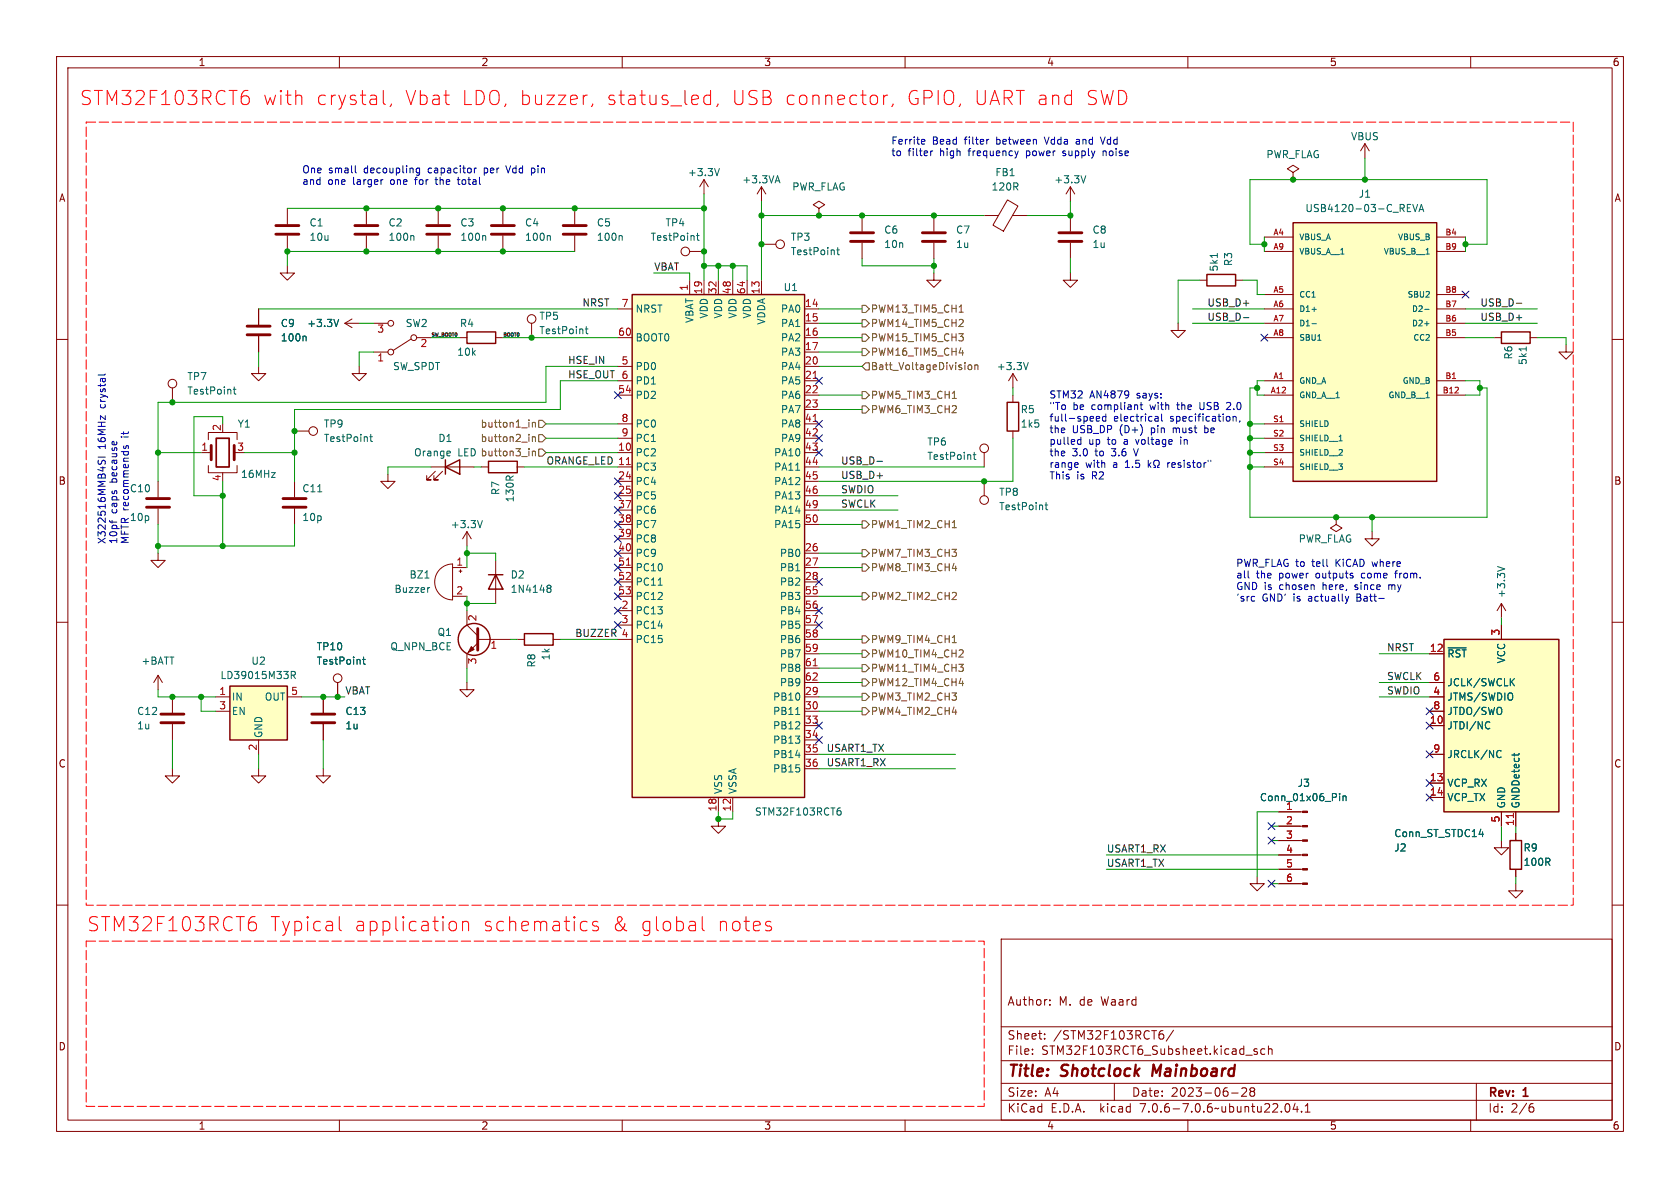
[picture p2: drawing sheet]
<svg xmlns="http://www.w3.org/2000/svg" width="297mm" height="210mm" viewBox="0 0 297 210" stroke-linecap="round" stroke-linejoin="round" font-family="sans-serif">
<g fill="none" stroke="#840000" stroke-width=".18">
<path d="M10 10h277v190h-277zM12 12h273v186h-273zM60 10v2M110 10v2M160 10v2M210 10v2M260 10v2M50.8 36.8v2.8M64.8 36.8v2.8M77.5 36.8v2.8M88.9 36.8v2.8M101.6 36.8v2.8"/>
<path d="M124.5 31.8l-.8 1.2M124.5 31.8v2.5M124.5 31.8l.7 1.2M134.6 33v2.6M134.6 33l-.7 1.3M134.6 33l.8 1.3M144.8 36.8l1-.6-1-.6-1 .6 1 .6v1.3M144.8 38.1h.1M152.4 38.1v2.8M165.1 38.1v2.8M174 38.1h2.5M178.1 35.3l1.9 1.1-2.6 4.5-1.9-1.1z"/>
<path d="M179 38.1h2.6M189.2 33v2.6M189.2 38.1v2.8M189.2 33l-.7 1.3M189.2 33l.8 1.3M228.6 30.5l1-.7-1-.6-1 .6 1 .7v1.3M228.6 31.8h.1M241.3 25.4l-.8 1.3M241.3 25.4v2.5M241.3 25.4l.8 1.3M10 60h2M45.7 54.6v2.8"/>
<path d="M45.7 59.4v2.8M50.8 47v1.3h1.3l-1.3 1.2-1.3-1.2h1.3M50.8 41.7v2.8M61 57.2l1.2 .7M61 57.2h2.5M62.2 56.4l-1.2 .8M64.8 41.7v2.8M66 57.2h2.6M72.6 59.9l-3.1 2.1M73.7 59.7h2.5M77.5 41.7v2.8M81.3 59.7h1.2"/>
<path d="M87.6 59.7h1.3M88.9 41.7v2.8M94 57.2v2.5M101.6 41.7v2.8M109.2 59.7h2.6M109.2 54.6h2.6M121.9 44.5h2.6M121.9 49.5v2.6M124.5 49.5v2.6M127 49.5v2.6M129.5 49.5v2.6M132.1 49.5v2.6"/>
<path d="M134.6 43.2h2.6M134.6 49.5v2.6M142.2 59.7h2.6M142.2 57.2h2.6M142.2 54.6h2.6M152.4 42.9v2.8M165.1 48.3v1.2h1.3l-1.3 1.3-1.3-1.3h1.3M165.1 42.9v2.8M189.2 48.3v1.2h1.3l-1.3 1.3-1.2-1.3h1.2M189.2 42.9v2.8M208.3 57.2v1.2h1.2l-1.2 1.3-1.3-1.3h1.3M212.1 49.5h1.3"/>
<path d="M218.4 49.5h1.3M223.5 59.7h5.1M223.5 57.2h5.1M223.5 41.9h5.1M223.5 52.1h5.1M223.5 54.6h5.1M223.5 44.5h5.1M254 59.7h5.1M254 57.2h5.1M254 41.9h5.1M254 52.1h5.1M254 54.6h5.1"/>
<path d="M254 44.5h5.1M264.2 59.7h1.2M270.5 59.7h1.3M285 60h2M30.5 68.6v2.5M36.8 77.7v-1.2h5.1v1.2M45.7 64.8v1.2h1.3l-1.3 1.3-1.3-1.3h1.3M52.1 76.2h2.5M63.5 64.8v1.2h1.3l-1.3 1.3-1.3-1.3h1.3M66 62.2h2.6M109.2 67.3h2.6M109.2 69.9h2.6"/>
<path d="M109.2 74.9h2.6M109.2 77.5h2.6M109.2 64.8h2.6M142.2 67.3h2.6M142.2 69.9h2.6M142.2 74.9h2.6M142.2 77.5h2.6M142.2 62.2h2.6M142.2 64.8h2.6M142.2 72.4h2.6M179.1 66l-.8 1.3M179.1 66v2.6"/>
<path d="M179.1 69.9v1.2M179.1 76.2v1.3M179.1 66l.7 1.3M223.5 67.3h5.1M223.5 69.9h5.1M223.5 74.9h5.1M223.5 77.5h5.1M254 67.3h5.1M254 69.9h5.1M276.9 61v1.2h1.2l-1.2 1.3-1.3-1.3h1.3M27.9 97.8v1.3h1.3l-1.3 1.2-1.2-1.2h1.2M27.9 85.1v2.8"/>
<path d="M27.9 89.9v2.8M35.6 80h1.7M36.8 82.3v1.3h5.1v-1.3M39.4 83.6v.2M52.1 85.1v2.8M52.1 89.9v2.8M68.6 83.8v1.3h1.2l-1.2 1.3-1.3-1.3h1.3M76.2 82.6h7.6M77 83.3l-1.6 1.5h.8h-.8v-.7M78.2 83.3l-1.5 1.5h.8h-.8v-.7M82.5 94l-.7 1.3M82.5 94v2.5"/>
<path d="M82.5 94l.8 1.3M85.1 82.6h1.3M87.6 99.1v7.6M91.4 82.6h1.3M109.2 80h2.6M109.2 82.6h2.6M109.2 85.1h2.6M109.2 87.6h2.6M109.2 97.8h2.6M109.2 90.2h2.6M109.2 92.7h2.6M109.2 95.3h2.6"/>
<path d="M142.2 80h2.6M142.2 82.6h2.6M142.2 85.1h2.6M142.2 87.6h2.6M142.2 97.8h2.6M142.2 90.2h2.6M142.2 92.7h2.6M174 80v2.6M174 85.1v2.5M223.5 80h5.1M223.5 82.6h5.1M236.2 91.4v1.3l1 .6-1 .7-1-.7 1-.6"/>
<path d="M236.2 91.4h.1M242.6 94v1.3h1.2l-1.2 1.2-1.3-1.2h1.3M10 110h2M27.9 119.4v2.5M27.9 119.4l-.7 1.3M27.9 119.4l.8 1.3M77.8 100.6a3.2 3.2 0 0 1 2.2-.9v6.3a3.2 3.2 0 0 1-2.9-1.9 3.2 3.2 0 0 1 .7-3.5zM80 100.3h2.5M80 105.4h2.5M81.2 101h.5M81.4 100.7v.5M82.5 108v2.5l2 1.9"/>
<path d="M84.5 113.7l-2 1.9v2.5M84.5 113h5.7M91.4 113h1.3M97.8 113h1.3M109.2 100.3h2.6M109.2 105.4h2.6M109.2 113h2.6M109.2 108h2.6M109.2 102.9h2.6M109.2 110.5h2.6M142.2 100.3h2.6M142.2 105.4h2.6"/>
<path d="M142.2 113h2.6M142.2 115.6h2.6M142.2 108h2.6M142.2 102.9h2.6M142.2 110.5h2.6M142.2 118.1h2.6M252.7 115.6h2.6M265.4 106.7l-.7 1.3M265.4 106.7v2.5M265.4 110.5v2.5M265.4 106.7l.8 1.3M285 110h2"/>
<path d="M30.5 135.9v1.3h1.2l-1.2 1.2-1.3-1.2h1.3M30.5 123.2v2.8M30.5 128v2.8M38.1 123.2h2.5M38.1 125.7h2.5M45.7 135.9v1.3h1.3l-1.3 1.2-1.3-1.2h1.3M45.7 130.8v2.6M50.8 123.2h2.5M57.1 135.9v1.3h1.3l-1.3 1.2-1.2-1.2h1.2M57.1 123.2v2.8M57.1 128v2.8M59.7 120.7v2.5"/>
<path d="M82.5 120.7v1.2h1.3l-1.3 1.3-1.2-1.3h1.2M142.2 128.3h2.6M142.2 123.2h2.6M142.2 120.7h2.6M142.2 125.7h2.6M142.2 133.4h2.6M142.2 130.8h2.6M142.2 135.9h2.6M252.7 128.3h2.6M252.7 138.4h2.6M252.7 123.2h2.6M252.7 120.7h2.6"/>
<path d="M252.7 125.7h2.6M252.7 133.4h2.6M10 160h2M127 144.8v1.3h1.3l-1.3 1.2-1.3-1.2h1.3M127 141v2.5M129.5 141v2.5M222.2 154.9v1.3h1.3l-1.3 1.3-1.2-1.3h1.2M226.1 156.2h4.2M226.1 153.7h4.2M226.1 151.1h4.2M226.1 148.6h4.2M226.1 146.1h4.2"/>
<path d="M226.1 143.5h4.2M252.7 141h2.6M265.4 148.6v1.3h1.3l-1.3 1.2-1.2-1.2h1.2M265.4 143.5v2.6M268 156.2v1.3h1.2l-1.2 1.3-1.3-1.3h1.3M268 143.5v2.6M268 147.3v1.3M268 153.7v1.2M285 160h2M177 166h108v32h-108zM185.6 177.6v.1M185.6 176.8v.1"/>
<path d="M60 198v2M110 198v2M160 198v2M177 194.5h108M177 191.5h108M177 187.5h108M177 181.5h108M182.5 186.3v.1M182.5 185.5v.1M184.7 183.6v.1M184.7 182.8v.1M197 191.5v3"/>
<path d="M205 182.8h.5l.2 .3-.1 .5h-.6M205.6 182.2l-.5 .1M207.5 182.1l-1.3 2M210 198v2M217.7 193.2h1.2M219.5 192.4l.6-.1 .2 .1 .1 .3-.9 1.1h.9M221.2 192.9l-.2-.2 .2-.4 .5 .1 .1 .2-.3 .3M221.2 192.9l-.2 .3v.3l.2 .3 .5-.1 .1-.2-.1-.4-.2-.2M221.2 192.9h.3M222.2 185.5l-.3-.1-.2 .2v.2l.5 .2v.3h-.5M223.6 185.5l-.4-.1-.3 .3v.4l.1 .2h.6M224.2 185.5l.3-.1 .3 .1 .1 .9"/>
<path d="M224.2 184.9v1.5M227.3 195.2l.2-.1a.81 .81 0 0 1 .6 .6 .81 .81 0 0 1-.3 .8l-.1 .1a.81 .81 0 0 1-.4-1.4zM229 195l-.4 1.1h.9M229.3 195.6v1M230.1 196.5v.1M230.7 196.6h.9M230.7 195.5l.5-.4v1.5M260 198v2M261 191.5v6.5M270.6 195.7h.3l.3 .3-.1 .5-.5 .1M271 195.1l-.4 .1"/>
<circle cx="69.1" cy="57.2" r=".51"/>
<circle cx="73.2" cy="59.7" r=".51"/>
<circle cx="94" cy="56.4" r=".76"/>
<circle cx="121.2" cy="44.4" r=".76"/>
<circle cx="137.9" cy="43.2" r=".76"/>
<circle cx="30.5" cy="67.8" r=".76"/>
<circle cx="55.4" cy="76.2" r=".76"/>
<circle cx="69.1" cy="62.2" r=".51"/>
<circle cx="174" cy="79.2" r=".76"/>
<circle cx="174" cy="88.4" r=".76"/>
<circle cx="59.7" cy="119.9" r=".76"/>
</g>
<path d="M203.9 188.2l-.2 2" fill="none" stroke="#840000" stroke-width=".4"/>
<g fill="none" stroke="#840000" stroke-width=".25">
<path d="M228.6 39.4h25.4v45.7h-25.4zM82.5 58.7h5.1v2h-5.1zM111.8 52.1h30.4v88.9h-30.4zM213.4 48.5h5v2h-5zM265.4 58.7h5.1v2h-5.1zM178.1 71.1h2v5.1h-2zM78.7 82.6l2.6-1.3v2.5zM78.7 81.3v2.5M86.4 81.5h5v2.1h-5zM86.4 101.6h2.5M87.6 101.6l1.3 2.5h-2.5zM92.7 112h5.1v2h-5.1z"/>
<path d="M255.3 113h20.3v30.5h-20.3zM40.6 121.3h10.2v9.5h-10.2zM267 148.6h2v5.1h-2z"/>
<circle cx="83.8" cy="113" r="2.82"/>
</g>
<g fill="none" stroke="#006464" stroke-width=".18">
<path d="M127.2 29.8l-.4 1.3M137.2 32h.6M137.5 31.1l.4 1.2M192 31.1l-.5 1.2M248.8 36.7h.4M248.8 37.4h.6M248.8 36.1h.6M249.8 36.1l.4 1.3 .4-1.3M250.9 37.4l.4-1.3 .4 1.3M251 37h.6M53.9 59.4l.2 .2v.7M59.9 56.5l-.5 1.2"/>
<path d="M73 41.6l.2 .2v.7M85.7 41.6l.2 .2v.7M97.1 41.6l.2 .2v.7M103.5 58.2h.4M103.6 57.7v1.1l.3 .2M109.8 41.6l.2 .2v.7M123.1 41.6h.5M123.3 41.2v1.1l.3 .2M147.9 44.2h.5M148.1 43.8v1l.3 .2M215.2 44.8v.7M231.9 54.7h.8"/>
<path d="M231.9 57.2h.8M251.9 54.7h.7M251.9 57.2h.7M252.1 44.9h.6M41.2 68.8h.5M41.4 68.4v1.1l.3 .2M65.4 77.2h.4M65.5 76.8v1.1l.3 .1M79.4 79.7l.2 .3-.6 .2M172.2 80v1l.3 .2M181.8 64.1l-.4 1.2M233 60.2h.5"/>
<path d="M236.7 77.9h.6M269.8 61.3v.7M56.2 86.9h.7M79.6 80.5l-.2 .1M85.3 92l-.5 1.3M140.7 83.1h.7M172 80.4h.5M184.7 89.3h.5M184.9 88.8v1.1l.3 .2M51.5 119.4l.6-.1 .1-.2v-.3l-.7-.1v1.3M51.8 119.4l.4 .6M64.1 116.6h.5"/>
<path d="M64.3 116.1v1.1l.3 .2M75.1 102.2h.7M76 103.9h-.3M96.8 103.9l.1 .1M96.8 103.5l.4-.1 .2 .2v.2l-.2 .2M96.9 104h.3M96.9 104l-.1 .1M97.2 104l.2 .2v.4l-.2 .1h-.4M116.4 103.4h.7M256 114.5h3.2M264.7 100.1l1.3 .5M267.7 120l-.7 .7"/>
<path d="M140.7 126.3h.7M263 127.6l.4 .1M263.4 128.7l-.4 .1M264.8 132.7h.3l.3 .1M265.4 133.8l-.3 .1h-.3M267.2 120.5l.5 .7M267.7 133.2v.4M268.5 133.2v.2M148.2 143.3l.4 .1 .1 .1-.1 .5-.4 .1M148.6 142.8l-.4 .1M236.8 140.3v.1M236.8 140.7v.8"/>
<path d="M237.4 140.7v.8M237.4 140.8l.2-.1 .3 .1 .1 .7M261.5 147.5h.8"/>
</g>
<g fill="none" stroke="#840000" stroke-width=".51">
<path d="M48.8 39.9h4M62.7 39.9h4.1M75.4 39.9h4.1M86.9 39.9h4M99.6 39.9h4M43.7 59.2h4.1M43.7 57.7h4.1M48.8 41.4h4M62.7 41.4h4.1M75.4 41.4h4.1M86.9 41.4h4M99.6 41.4h4"/>
<path d="M150.4 42.7h4M150.4 41.1h4M163.1 42.7h4M163.1 41.1h4M187.2 42.7h4.1M187.2 41.1h4.1M37.3 78.7v2.6M41.4 78.7v2.6M25.9 89.7h4.1M25.9 88.1h4.1M50 89.7h4.1M50 88.1h4.1"/>
<path d="M84.5 111.1v3.8M28.4 127.8h4.1M28.4 126.2h4.1M55.1 127.8h4.1M55.1 126.2h4.1"/>
</g>
<path d="M38.2 77.5h2.3v5.1h-2.3z" fill="none" stroke="#840000" stroke-width=".3"/>
<g fill="#840000" stroke="#840000" stroke-width=".18">
<path d="M230.3 156.1h.8v.2h-.8z"/>
<path d="M230.3 153.5h.8v.3h-.8z"/>
<path d="M230.3 151h.8v.3h-.8z"/>
<path d="M230.3 148.5h.8v.2h-.8z"/>
<path d="M230.3 145.9h.8v.3h-.8z"/>
<path d="M230.3 143.4h.8v.2h-.8z"/>
<path d="M83.3 114.3l.5 .5-1 .5z"/>
</g>
<g fill="#ffffc2" stroke="#ffffc2" stroke-width=".18">
<path d="M228.6 39.4h25.4v45.7h-25.4z"/>
<path d="M255.3 113h20.3v30.5h-20.3z"/>
<path d="M111.8 52.1h30.4v88.9h-30.4z"/>
<path d="M40.6 121.3h10.2v9.5h-10.2z"/>
</g>
<path d="M143.8 66.9h.7M143.8 74.5h.7M110.7 82.1h.8M110.7 99.9h.8M143.8 117.7h.7M267.6 143.8v.7" fill="none" stroke="#a90000" stroke-width=".18"/>
<g fill="none" stroke="#725600" stroke-width=".18">
<path d="M152.4 59.1h.6l.7 .6-.7 .6h-.6zM152.4 54h.6l.7 .6-.7 .6h-.6zM152.4 56.5h.6l.7 .7-.7 .6h-.6zM169.5 59h.8l-.4 .5M169.6 55.2h.7M170.2 56.5l.1 .2-.1 .3-.7 .7h.8M170.2 59.6v.5M94.1 74.7v.8M94.1 77.2v.8M94.1 79.7v.9M94.1 77.3l.2-.1 .3 .1 .1 .7M94.1 74.8l.2-.1h.3l.1 .8"/>
<path d="M94.1 79.9l.2-.2 .3 .1 .1 .8M95.2 76.8h.7l.6 .7-.6 .6h-.7zM95.2 79.4h.7l.6 .6-.6 .6h-.7zM95.2 74.3h.7l.6 .6-.6 .7h-.7zM152.4 61.6h.6l.7 .6-.7 .7h-.6zM152.4 71.8h.6l.7 .6-.7 .6h-.6zM152.4 69.2h.6l.7 .7-.7 .6h-.6zM153 64.1h.7v1.3h-.7l-.6-.6zM168.4 70.4h.7M169.6 62.4h.7M171.2 64.6l.2-.1 .3 .1 .1 .5-.1 .2h-.3l-.2-.1zM172.3 64.6l.2-.1 .3 .1 .1 .7"/>
<path d="M172.3 64.5v.8M152.4 97.2h.6l.7 .6-.7 .6h-.6zM152.4 92.1h.6l.7 .6-.7 .6h-.6zM152.4 99.7h.6l.7 .6-.7 .7h-.6zM168.4 93.3h.7M152.4 114.9h.6l.7 .7-.7 .6h-.6zM152.4 104.8h.6l.7 .6-.7 .6h-.6zM152.4 117.5h.6l.7 .6-.7 .6h-.6zM152.4 112.4h.6l.7 .6-.7 .7h-.6zM168.4 113.6h.7M169.5 117.4h.8l-.4 .5M170.2 114.9l.1 .2-.1 .3-.7 .7h.8"/>
<path d="M170.2 118v.6M152.4 125.1h.6l.7 .6-.7 .7h-.6zM152.4 120h.6l.7 .7-.7 .6h-.6zM152.4 122.6h.6l.7 .6-.7 .6h-.6zM169.6 120.8h.7"/>
</g>
<path d="M219.8 56.2h1M268.1 53.6h.9M155 81.6h1" fill="none" stroke="#0f0f0f" stroke-width=".18"/>
<g fill="none" stroke="#f00" stroke-width=".18">
<path d="M43.1 16.9l.7 .2 .3 .3-.1 .8-.4 .3h-.5M43.8 16l-.7 .1M67.8 16v2.1l.3 .4M69.2 18.4l-.2 .4M103.6 16.8h.2M104.8 18.4l-.3 .4M124.5 18.2l.4 .3 .7-.1M125.6 16.9l-.7-.1-.4 .3M125.6 16v2.5M126.9 18.4l-.2 .4M156.2 16.8v1.7M156.9 16.8a.64 .64 0 0 0-.7 .5"/>
<path d="M157.9 18.4l-.3 .4M44.4 163l.7 .1 .2 .4-.1 .8-.3 .2h-.5M45.1 162l-.7 .2M60 162v2.2l.3 .3M79.9 162.9a.68 .68 0 0 1 .8 .4v.8a.68 .68 0 0 1-.8 .4M81.8 163.1a.62 .62 0 0 1 1 .1v1.3M81.8 162.9v1.6M103.6 162.9l.2 .1M103.8 164.4l-.2 .1M105.7 163l-.6-.1-.4 .3 .2 .4 .8 .2 .1 .3-.1 .3-.2 .1-.8-.1M124.2 162v2.2l.3 .3M135.7 163.7l.6 .1 .1 .4-.3 .3h-.5"/>
<path d="M135.7 162.9l.6 .1"/>
</g>
<g fill="none" stroke="#0000c2" stroke-width=".18">
<path d="M62.8 29.3v1.1l.2 .2M67.6 31.8h.1M74.2 29.7l-.1 1.2M74.2 29.8l-.4-.1-.2 .3 .1 .5h.5M76.9 31.8h.5M77.1 31.3v1.2M80.8 31.8h.5M81 31.3v1.1l.3 .2M83.9 29.7v.9M84.2 29.7l-.3 .3M89.4 29.3l.4 1.3M94 30.5l.3 .1"/>
<path d="M94 29.7v1.3M94.3 29.7l-.3 .1M163.1 24.6l.3 .1 .1 .2-.6 .2M163.4 25.4l-.3 .1M164.5 26.7v.8M164.9 26.7l-.4 .2M174.8 24.6l-.2 .1M180 26.7l-.3 .8M184.6 24.2l.4 1.3M187.9 27.5h.1M188.1 26.7l-.2 .2 .2 .2M190.4 24.6l-.1 .1"/>
<path d="M190.4 25l-.2 .2 .2 .3M194.5 24.2l.5 1.3M195 26.7v.8M195.4 26.7l-.4 .1M18.6 66.1l-.2 .2h-1.1M21.9 78.8l-.1 .3 .2 .2 .2-.1 .1-.4h.3v.5M190.6 78.5h.5M190.6 77.8h.5M191.1 77.3v1.2M193.8 74l.6-.1-.1-.2-.3-.1-.2 .2 .1 .6h.4M195.5 73.7l-.4-.1-.2 .2 .1 .6h.5M195.5 73.2v1.3"/>
<path d="M200.4 79.3l.4 1.3M201.5 71.6h.5M201.7 71.1v1.1l.3 .2M204.3 73.6h.3l.2 .2v.7M204.8 74.4l-.5 .1M204.8 73.9l-.5 .1M205.4 73.2v1.1l.1 .2M208.7 77.3v.1M208.7 77.7v.8M212.1 71.1v1.1l.3 .2M213 75.2v1.3M213 76.4l.1 .1"/>
<path d="M213.1 75.7h-.1M217.3 71.1l-.4 .1M217.5 71.7l-.7 .7h.8M218 73.7l.2-.1 .3 .1v.8M218 73.6v.9M219.2 74.4l-.1 .2M17.3 80.8h1.3M17.4 81.4v.6M17.9 82l.2-.5 .3-.1 .2 .2-.1 .5M19.4 92.1v.1M19.8 92v.5M190.4 81.8l.2 .3-.6 .1"/>
<path d="M190.5 82.6h-.1M203 81.4v1.2M203.1 82.1l.4 .5M203.5 81.8l-.5 .5M204 82.6h.3v-.2a.54 .54 0 0 1-.3-.8 .54 .54 0 0 1 .8-.2 .58 .58 0 0 1-.2 1v.2h.3M206.4 81.8v.8M206.7 81.8l-.3 .2M214.1 81.4v.2M220.7 102l.1 .2M221.7 105.4l.1 .1M221.8 106.2l-.1 .1M238.4 105.4l-.3 .9"/>
<path d="M243.8 105.8h.9M245.5 103.4v.8M245.7 103.4l-.2 .1M246.5 101.3h.5M246.8 101l-.1 1.2"/>
</g>
<path d="M15.2 21.6h262.9v138.4h-262.9v-138.4M15.2 166.4h158.8v29.2h-158.8v-29.2" fill="none" stroke="#f00" stroke-width=".18" stroke-dasharray="1.7 .6"/>
<g fill="none" stroke="#009600" stroke-width=".18">
<path d="M50.8 36.8h73.7M124.5 34.3v15.2M134.6 35.6v13.9M134.6 38.1h39.4M189.2 35.6v2.5h-7.6M241.3 27.9v3.9M45.7 54.6h63.5M63.5 57.2h2.5M76.2 59.7h5.1M88.9 59.7h20.3M101.6 44.5h-50.8v2.5M115.6 48.3h6.3v1.2"/>
<path d="M124.5 47h7.6v2.5M127 47v2.5M129.5 47v2.5M144.8 59.7h7.6M144.8 54.6h7.6M144.8 57.2h7.6M152.4 45.7v1.3h12.7M165.1 45.7v2.6M189.2 45.7v2.6M210.8 54.6h12.7M210.8 57.2h12.7M212.1 49.5h-3.8v7.7"/>
<path d="M219.7 49.5h2.5v2.6h1.3M223.5 41.9v2.6M223.5 43.2h-2.5v-11.4h41.9v11.4h-3.8M259.1 59.7h5.1M259.1 54.6h12.7M259.1 57.2h12.7M259.1 41.9v2.6M271.8 59.7h5.1v1.3M39.4 74.9v-1.2h-5.1v13.9h5.1M45.7 62.2v2.6M66 62.2h-2.5v2.6M96.5 77.5h12.7"/>
<path d="M96.5 74.9h12.7M109.2 64.8h-12.7v6.3h-68.6v14M109.2 67.3h-10.1v5.1h-47v12.7M144.8 72.4h7.6M144.8 62.2h7.6M144.8 64.8h7.6M144.8 69.9h7.6M179.1 77.5v7.6h-34.3M179.1 68.6v1.3M221 77.5h2.5M221 74.9h2.5M222.2 68.6h-1.2v22.8h41.9v-22.8h-1.3"/>
<path d="M223.5 67.3h-1.3v2.6h1.3M259.1 67.3h2.5v2.6h-2.5M27.9 80h7.7M27.9 92.7v5.1M39.4 85.1v11.4M43.2 80h8.9M52.1 92.7v3.8h-24.2M76.2 82.6h-7.6v1.2M82.5 97.8h5.1v1.3M82.5 96.5v3.8M83.8 82.6h1.3M92.7 82.6h16.5"/>
<path d="M96.5 80h12.7M144.8 87.6h13.9M144.8 97.8h7.6M144.8 90.2h13.9M144.8 82.6h29.2M144.8 92.7h7.6M221 80h2.5M221 82.6h2.5M242.6 91.4v2.6M82.5 106.7h5.1M82.5 105.4v2.6M82.5 118.1v2.6"/>
<path d="M90.2 113h1.2M99.1 113h10.1M144.8 113h7.6M144.8 115.6h7.6M144.8 118.1h7.6M144.8 105.4h7.6M144.8 100.3h7.6M243.8 115.6h8.9M265.4 109.2v1.3M27.9 121.9v1.3h10.2M30.5 130.8v5.1M35.6 123.2v2.5h2.5"/>
<path d="M45.7 133.4v2.5M53.3 123.2h7.7M57.1 130.8v5.1M144.8 123.2h7.6M144.8 125.7h7.6M144.8 120.7h7.6M144.8 133.4h24.1M144.8 135.9h24.1M243.8 123.2h8.9M243.8 120.7h8.9M127 143.5v1.3h2.5v-1.3M195.6 153.7h30.5"/>
<path d="M195.6 151.1h30.5M224.8 156.2h1.3M224.8 148.6h1.3M224.8 146.1h1.3M226.1 143.5h-3.9v11.4M265.4 146.1v2.5M268 146.1v1.2M268 154.9v1.3"/>
</g>
<g fill="none" stroke="#000084" stroke-width=".18">
<path d="M222.9 59.1l1.2 1.2M224.1 59.1l-1.2 1.2M258.5 51.5l1.2 1.2M259.7 51.5l-1.2 1.2M108.6 69.2l1.2 1.3M109.8 69.2l-1.2 1.3M144.2 76.9l1.2 1.2M144.2 74.3l1.2 1.2M144.2 66.7l1.2 1.2M144.2 79.4l1.2 1.2M145.4 76.9l-1.2 1.2M145.4 74.3l-1.2 1.2"/>
<path d="M145.4 66.7l-1.2 1.2M145.4 79.4l-1.2 1.2M108.6 87l1.2 1.2M108.6 84.5l1.2 1.2M108.6 89.6l1.2 1.2M108.6 94.6l1.2 1.3M108.6 99.7l1.2 1.2M108.6 97.2l1.2 1.2M108.6 92.1l1.2 1.2M109.8 87l-1.2 1.2M109.8 84.5l-1.2 1.2M109.8 89.6l-1.2 1.2"/>
<path d="M109.8 94.6l-1.2 1.3M109.8 99.7l-1.2 1.2M109.8 97.2l-1.2 1.2M109.8 92.1l-1.2 1.2M108.6 102.3l1.2 1.2M108.6 109.9l1.2 1.2M108.6 104.8l1.2 1.2M108.6 107.3l1.2 1.3M109.8 109.9l-1.2 1.2M109.8 102.3l-1.2 1.2M109.8 104.8l-1.2 1.2M109.8 107.3l-1.2 1.3"/>
<path d="M144.2 107.3l1.2 1.3M144.2 109.9l1.2 1.2M144.2 102.3l1.2 1.2M145.4 107.3l-1.2 1.3M145.4 109.9l-1.2 1.2M145.4 102.3l-1.2 1.2M144.2 130.2l1.2 1.2M144.2 127.7l1.2 1.2M145.4 130.2l-1.2 1.2M145.4 127.7l-1.2 1.2M252.1 127.7l1.2 1.2M252.1 125.1l1.2 1.2"/>
<path d="M252.1 132.7l1.2 1.3M252.1 137.8l1.2 1.2M253.3 127.7l-1.2 1.2M253.3 125.1l-1.2 1.2M253.3 132.7l-1.2 1.3M253.3 137.8l-1.2 1.2M224.2 148l1.2 1.2M224.2 155.6l1.2 1.2M224.2 145.4l1.2 1.3M225.4 148l-1.2 1.2M225.4 155.6l-1.2 1.2M225.4 145.4l-1.2 1.3"/>
<path d="M252.1 140.4l1.2 1.2M253.3 140.4l-1.2 1.2"/>
</g>
<g fill="#009600" stroke="#009600" stroke-width=".18">
<circle cx="124.5" cy="44.5" r=".46"/>
<circle cx="124.5" cy="36.8" r=".46"/>
<circle cx="144.8" cy="38.1" r=".46"/>
<circle cx="134.6" cy="38.1" r=".46"/>
<circle cx="189.2" cy="38.1" r=".46"/>
<circle cx="165.1" cy="38.1" r=".46"/>
<circle cx="165.1" cy="47" r=".46"/>
<circle cx="152.4" cy="38.1" r=".46"/>
<circle cx="221" cy="80" r=".46"/>
<circle cx="221" cy="77.5" r=".46"/>
<circle cx="221" cy="74.9" r=".46"/>
<circle cx="242.6" cy="91.4" r=".46"/>
<circle cx="221" cy="82.6" r=".46"/>
<circle cx="236.2" cy="91.4" r=".46"/>
<circle cx="228.6" cy="31.8" r=".46"/>
<circle cx="241.3" cy="31.8" r=".46"/>
<circle cx="222.2" cy="68.6" r=".46"/>
<circle cx="223.5" cy="43.2" r=".46"/>
<circle cx="259.1" cy="43.2" r=".46"/>
<circle cx="261.6" cy="68.6" r=".46"/>
<circle cx="174" cy="85.1" r=".46"/>
<circle cx="134.6" cy="43.2" r=".46"/>
<circle cx="77.5" cy="44.5" r=".46"/>
<circle cx="64.8" cy="44.5" r=".46"/>
<circle cx="88.9" cy="44.5" r=".46"/>
<circle cx="88.9" cy="36.8" r=".46"/>
<circle cx="101.6" cy="36.8" r=".46"/>
<circle cx="64.8" cy="36.8" r=".46"/>
<circle cx="77.5" cy="36.8" r=".46"/>
<circle cx="50.8" cy="44.5" r=".46"/>
<circle cx="127" cy="144.8" r=".46"/>
<circle cx="82.5" cy="97.8" r=".46"/>
<circle cx="82.5" cy="106.7" r=".46"/>
<circle cx="127" cy="47" r=".46"/>
<circle cx="129.5" cy="47" r=".46"/>
<circle cx="124.5" cy="47" r=".46"/>
<circle cx="57.1" cy="123.2" r=".46"/>
<circle cx="59.7" cy="123.2" r=".46"/>
<circle cx="27.9" cy="96.5" r=".46"/>
<circle cx="39.4" cy="96.5" r=".46"/>
<circle cx="27.9" cy="80" r=".46"/>
<circle cx="30.5" cy="71.1" r=".46"/>
<circle cx="35.6" cy="123.2" r=".46"/>
<circle cx="30.5" cy="123.2" r=".46"/>
<circle cx="52.1" cy="76.2" r=".46"/>
<circle cx="52.1" cy="80" r=".46"/>
<circle cx="39.4" cy="87.6" r=".46"/>
<circle cx="94" cy="59.7" r=".46"/>
</g>
<g font-size="3.5" fill="#f00">
<text x="14" y="18.8">STM32F103RCT6</text>
<text x="46.3" y="18.8">with</text>
<text x="55.7" y="18.8">crystal,</text>
<text x="71.3" y="18.8">Vbat</text>
<text x="81.3" y="18.8">LDO, buzzer,</text>
<text x="106.8" y="18.8">status_led,</text>
<text x="128.9" y="18.8">USB connector,</text>
<text x="159.8" y="18.8">GPIO, UART and</text>
<text x="191.3" y="18.8">SWD</text>
<text x="15.2" y="164.9">STM32F103RCT6</text>
<text x="47.6" y="164.9">Typical</text>
<text x="62.4" y="164.9">application</text>
<text x="85.1" y="164.9">schematics</text>
<text x="107.9" y="164.9">&amp;</text>
<text x="112.9" y="164.9">global</text>
<text x="126.4" y="164.9">notes</text>
</g>
<g font-size="2.8" fill="#840000">
<text x="178" y="190.9">Title:</text>
<text x="187.7" y="190.9">Shotclock</text>
<text x="204.6" y="190.9">Mainboard</text>
</g>
<g font-size="2.1" fill="#840000">
<text x="178" y="178">Author:</text>
<text x="187.2" y="178">M. de</text>
<text x="194.8" y="178">Waard</text>
<text x="178" y="184">Sheet:</text>
<text x="186.2" y="184">/STM32F103RCT6/</text>
<text x="178" y="186.7">File:</text>
<text x="184.1" y="186.7">STM32F103RCT6_Subsheet.kicad_sch</text>
<text x="178" y="196.9">KiCad</text>
<text x="178" y="194.1">Size:</text>
<text x="184.7" y="194.1">A4</text>
<text x="185.7" y="196.9">E.D.A.</text>
<text x="194.6" y="196.9">kicad</text>
<text x="200" y="194.1">Date:</text>
<text x="201.8" y="196.9">7.0.6-7.0.6~ubuntu22.04.1</text>
<text x="207" y="194.1">2023-06-28</text>
<text x="263" y="194.3">Rev:</text>
<text x="263" y="196.9">Id:</text>
<text x="267.1" y="196.9">2/6</text>
<text x="269.4" y="194.3">1</text>
</g>
<g font-size="1.8" fill="#840000">
<text x="35" y="11.9">1</text>
<text x="85" y="11.9">2</text>
<text x="135" y="11.9">3</text>
<text x="185" y="11.9">4</text>
<text x="235" y="11.9">5</text>
<text x="285" y="11.9">6</text>
<text x="10.3" y="35.9">A</text>
<text x="285.3" y="35.9">A</text>
<text x="10.3" y="85.9">B</text>
<text x="285.3" y="85.9">B</text>
<text x="10.3" y="135.9">C</text>
<text x="285.3" y="135.9">C</text>
<text x="10.3" y="185.9">D</text>
<text x="285.3" y="185.9">D</text>
<text x="35" y="199.9">1</text>
<text x="85" y="199.9">2</text>
<text x="135" y="199.9">3</text>
<text x="185" y="199.9">4</text>
<text x="235" y="199.9">5</text>
<text x="285" y="199.9">6</text>
</g>
<g font-size="1.8" fill="#0000c2">
<text x="157.5" y="25.6">Ferrite</text>
<text x="157.5" y="27.7">to</text>
<text x="160.5" y="27.7">filter</text>
<text x="164.8" y="25.6">Bead</text>
<text x="166.3" y="27.7">high</text>
<text x="170.6" y="25.6">filter</text>
<text x="171.5" y="27.7">frequency</text>
<text x="176.4" y="25.6">between</text>
<text x="181.9" y="27.7">power</text>
<text x="185.2" y="25.6">Vdda</text>
<text x="188.6" y="27.7">supply</text>
<text x="190.9" y="25.6">and</text>
<text x="195.5" y="25.6">Vdd</text>
<text x="195.8" y="27.7">noise</text>
<text x="53.3" y="30.7">One</text>
<text x="53.3" y="32.8">and</text>
<text x="58" y="32.8">one</text>
<text x="58.1" y="30.7">small</text>
<text x="62.5" y="32.8">larger</text>
<text x="64.5" y="30.7">decoupling</text>
<text x="69.3" y="32.8">one</text>
<text x="73.9" y="32.8">for</text>
<text x="76" y="30.7">capacitor</text>
<text x="77.7" y="32.8">the</text>
<text x="81.8" y="32.8">total</text>
<text x="86" y="30.7">per</text>
<text x="90.2" y="30.7">Vdd</text>
<text x="94.8" y="30.7">pin</text>
<text x="185.4" y="70.5">STM32</text>
<text x="192.6" y="70.5">AN4879</text>
<text x="201.1" y="70.5">says:</text>
<text x="18.8" y="72" transform="rotate(-90 18.8 72)">crystal</text>
<text x="22.9" y="77.2" transform="rotate(-90 22.9 77.2)">it</text>
<text x="185.4" y="72.6">&quot;To</text>
<text x="185.4" y="74.6">full-speed</text>
<text x="185.4" y="76.7">the</text>
<text x="189.6" y="76.7">USB_DP</text>
<text x="189.7" y="72.6">be</text>
<text x="193.1" y="72.6">compliant</text>
<text x="196.9" y="74.6">electrical</text>
<text x="198" y="76.7">(D+)</text>
<text x="203.6" y="72.6">with</text>
<text x="203.7" y="76.7">pin</text>
<text x="207" y="74.6">specification,</text>
<text x="207.8" y="76.7">must</text>
<text x="208.6" y="72.6">the</text>
<text x="212.7" y="72.6">USB</text>
<text x="213.6" y="76.7">be</text>
<text x="217.7" y="72.6">2.0</text>
<text x="18.8" y="79.4" transform="rotate(-90 18.8 79.4)">16MHz</text>
<text x="185.4" y="78.7">pulled</text>
<text x="185.4" y="80.8">the</text>
<text x="185.4" y="82.8">range</text>
<text x="189.6" y="80.8">3.0</text>
<text x="191.9" y="82.8">with</text>
<text x="192.5" y="78.7">up</text>
<text x="193.7" y="80.8">to</text>
<text x="195.9" y="78.7">to</text>
<text x="196.8" y="80.8">3.6</text>
<text x="196.9" y="82.8">a</text>
<text x="199" y="78.7">a</text>
<text x="199.2" y="82.8">1.5</text>
<text x="201" y="80.8">V</text>
<text x="201.3" y="78.7">voltage</text>
<text x="207.1" y="82.8">resistor&quot;</text>
<text x="209.4" y="78.7">in</text>
<text x="20.8" y="85.2" transform="rotate(-90 20.8 85.2)">because</text>
<text x="22.9" y="87.2">C10</text>
<text x="185.4" y="84.8">This</text>
<text x="190.3" y="84.8">is</text>
<text x="193.1" y="84.8">R2</text>
<text x="20.8" y="90.8" transform="rotate(-90 20.8 90.8)">caps</text>
<text x="18.8" y="96.3" transform="rotate(-90 18.8 96.3)">X322516MMB4SI</text>
<text x="20.8" y="96.3" transform="rotate(-90 20.8 96.3)">10pf</text>
<text x="22.9" y="96.3" transform="rotate(-90 22.9 96.3)">MFTR recommends</text>
<text x="218.4" y="100.3">PWR_FLAG to</text>
<text x="232.1" y="100.3">tell</text>
<text x="236.4" y="100.3">KiCAD</text>
<text x="243.1" y="100.3">where</text>
<text x="218.4" y="102.3">all</text>
<text x="218.4" y="104.4">GND is</text>
<text x="218.4" y="106.4">'src</text>
<text x="222.1" y="102.3">the</text>
<text x="223.1" y="106.4">GND'</text>
<text x="226.2" y="102.3">power</text>
<text x="226.3" y="104.4">chosen</text>
<text x="228.8" y="106.4">is</text>
<text x="231.6" y="106.4">actually</text>
<text x="232.9" y="102.3">outputs</text>
<text x="234.1" y="104.4">here,</text>
<text x="240" y="104.4">since</text>
<text x="240.3" y="106.4">Batt-</text>
<text x="241.1" y="102.3">come</text>
<text x="246.1" y="104.4">my</text>
<text x="247.3" y="102.3">from.</text>
</g>
<g font-size="1.8" fill="#006464">
<text x="223.8" y="28.2">PWR_FLAG</text>
<text x="238.7" y="25">VBUS</text>
<text x="121.5" y="31.3">+3.3V</text>
<text x="131.1" y="32.6">+3.3VA</text>
<text x="140" y="33.9">PWR_FLAG</text>
<text x="175.2" y="33.9">120R</text>
<text x="175.9" y="31.3">FB1</text>
<text x="186.3" y="32.6">+3.3V</text>
<text x="240.1" y="35.2">J1</text>
<text x="54.6" y="40.2">C1</text>
<text x="68.6" y="40.2">C2</text>
<text x="81.3" y="40.2">C3</text>
<text x="92.7" y="40.2">C4</text>
<text x="105.4" y="40.2">C5</text>
<text x="117.6" y="40.2">TP4</text>
<text x="156.2" y="41.5">C6</text>
<text x="168.9" y="41.5">C7</text>
<text x="193" y="41.5">C8</text>
<text x="230.7" y="37.7">USB4120-03-C_REVA</text>
<text x="54.6" y="42.8">10u</text>
<text x="68.6" y="42.8">100n</text>
<text x="81.3" y="42.8">100n</text>
<text x="92.7" y="42.8">100n</text>
<text x="105.4" y="42.8">100n</text>
<text x="114.9" y="42.8">TestPoint</text>
<text x="139.7" y="42.8">TP3</text>
<text x="139.7" y="45.3">TestPoint</text>
<text x="156.2" y="44">10n</text>
<text x="168.9" y="44">1u</text>
<text x="193" y="44">1u</text>
<text x="218" y="47.1" transform="rotate(-90 218 47.1)">R3</text>
<text x="138.4" y="51.7">U1</text>
<text x="215.5" y="48.1" transform="rotate(-90 215.5 48.1)">5k1</text>
<text x="49.5" y="58">C9</text>
<text x="54.2" y="58">+3.3V</text>
<text x="71.6" y="58">SW2</text>
<text x="81.2" y="58">R4</text>
<text x="95.3" y="56.7">TP5</text>
<text x="95.3" y="59.3">TestPoint</text>
<text x="112.3" y="55.5">NRST</text>
<text x="122.8" y="57.2" transform="rotate(-90 122.8 57.2)">VBAT</text>
<text x="125.3" y="56.4" transform="rotate(-90 125.3 56.4)">VDD</text>
<text x="127.9" y="56.4" transform="rotate(-90 127.9 56.4)">VDD</text>
<text x="130.4" y="56.4" transform="rotate(-90 130.4 56.4)">VDD</text>
<text x="132.9" y="56.4" transform="rotate(-90 132.9 56.4)">VDD</text>
<text x="135.5" y="57.5" transform="rotate(-90 135.5 57.5)">VDDA</text>
<text x="138" y="55.5">PA0</text>
<text x="138" y="58">PA1</text>
<text x="49.5" y="60.6">100n</text>
<text x="69.4" y="65.6">SW_SPDT</text>
<text x="80.7" y="63.1">10k</text>
<text x="112.3" y="65.6">PD0</text>
<text x="112.3" y="60.6">BOOT0</text>
<text x="138" y="60.6">PA2</text>
<text x="138" y="63.1">PA3</text>
<text x="138" y="65.6">PA4</text>
<text x="176.1" y="65.6">+3.3V</text>
<text x="267.6" y="63.7" transform="rotate(-90 267.6 63.7)">R6</text>
<text x="270.1" y="64.6" transform="rotate(-90 270.1 64.6)">5k1</text>
<text x="33" y="67.4">TP7</text>
<text x="33" y="70">TestPoint</text>
<text x="112.3" y="70.7">PD2</text>
<text x="112.3" y="68.2">PD1</text>
<text x="138" y="68.2">PA5</text>
<text x="138" y="70.7">PA6</text>
<text x="41.9" y="75.8">Y1</text>
<text x="57.2" y="75.8">TP9</text>
<text x="112.3" y="75.8">PC0</text>
<text x="138" y="73.3">PA7</text>
<text x="138" y="75.8">PA8</text>
<text x="180.3" y="73.3">R5</text>
<text x="180.3" y="75.8">1k5</text>
<text x="57.2" y="78.3">TestPoint</text>
<text x="73.1" y="80.9">Orange</text>
<text x="77.4" y="78.3">D1</text>
<text x="112.3" y="80.9">PC2</text>
<text x="112.3" y="83.4">PC3</text>
<text x="112.3" y="78.3">PC1</text>
<text x="136.8" y="80.9">PA10</text>
<text x="136.8" y="83.4">PA11</text>
<text x="138" y="78.3">PA9</text>
<text x="163.8" y="79">TP6</text>
<text x="163.8" y="81.5">TestPoint</text>
<text x="42.5" y="84.7">16MHz</text>
<text x="53.3" y="87.2">C11</text>
<text x="88.5" y="87.6" transform="rotate(-90 88.5 87.6)">R7</text>
<text x="91" y="88.9" transform="rotate(-90 91 88.9)">130R</text>
<text x="112.3" y="86">PC4</text>
<text x="112.3" y="88.5">PC5</text>
<text x="136.8" y="86">PA12</text>
<text x="136.8" y="88.5">PA13</text>
<text x="176.5" y="87.9">TP8</text>
<text x="22.9" y="92.3">10p</text>
<text x="53.3" y="92.3">10p</text>
<text x="79.6" y="93.6">+3.3V</text>
<text x="112.3" y="91">PC6</text>
<text x="112.3" y="93.6">PC7</text>
<text x="136.8" y="91">PA14</text>
<text x="136.8" y="93.6">PA15</text>
<text x="176.5" y="90.4">TestPoint</text>
<text x="112.3" y="96.1">PC8</text>
<text x="112.3" y="98.7">PC9</text>
<text x="112.3" y="101.2">PC10</text>
<text x="137.8" y="98.7">PB0</text>
<text x="137.8" y="101.2">PB1</text>
<text x="229.5" y="96.1">PWR_FLAG</text>
<text x="69.6" y="105">Buzzer</text>
<text x="72.3" y="102.5">BZ1</text>
<text x="90.2" y="102.5">D2</text>
<text x="90.2" y="105">1N4148</text>
<text x="112.3" y="103.7">PC11</text>
<text x="112.3" y="106.3">PC12</text>
<text x="137.8" y="103.7">PB2</text>
<text x="137.8" y="106.3">PB3</text>
<text x="266.3" y="105.8" transform="rotate(-90 266.3 105.8)">+3.3V</text>
<text x="77.3" y="112.6">Q1</text>
<text x="112.3" y="108.8">PC13</text>
<text x="112.3" y="111.4">PC14</text>
<text x="112.3" y="113.9">PC15</text>
<text x="137.8" y="108.8">PB4</text>
<text x="137.8" y="111.4">PB5</text>
<text x="137.8" y="113.9">PB6</text>
<text x="24.9" y="117.7">+BATT</text>
<text x="44.3" y="117.7">U2</text>
<text x="55.9" y="117.7">TestPoint</text>
<text x="55.9" y="115.2">TP10</text>
<text x="68.9" y="115.2">Q_NPN_BCE</text>
<text x="94.8" y="118.1" transform="rotate(-90 94.8 118.1)">R8</text>
<text x="97.4" y="116.8" transform="rotate(-90 97.4 116.8)">1k</text>
<text x="137.8" y="116.4">PB7</text>
<text x="137.8" y="119">PB8</text>
<text x="255.8" y="116.4">~{RST}</text>
<text x="266.3" y="117.4" transform="rotate(-90 266.3 117.4)">VCC</text>
<text x="38.9" y="120.2">LD39015M33R</text>
<text x="40.9" y="124.1">IN</text>
<text x="46.7" y="124.1">OUT</text>
<text x="136.6" y="124.1">PB10</text>
<text x="137.8" y="121.5">PB9</text>
<text x="255.8" y="124.1">JTMS/SWDIO</text>
<text x="255.8" y="121.5">JCLK/SWCLK</text>
<text x="24.1" y="129.1">1u</text>
<text x="24.1" y="126.6">C12</text>
<text x="40.9" y="126.6">EN</text>
<text x="46.6" y="130.6" transform="rotate(-90 46.6 130.6)">GND</text>
<text x="61" y="129.1">1u</text>
<text x="61" y="126.6">C13</text>
<text x="136.6" y="126.6">PB11</text>
<text x="136.6" y="129.1">PB12</text>
<text x="136.6" y="131.7">PB13</text>
<text x="255.8" y="129.1">JTDI/NC</text>
<text x="255.8" y="126.6">JTDO/SWO</text>
<text x="136.6" y="134.2">PB14</text>
<text x="136.6" y="136.8">PB15</text>
<text x="255.8" y="134.2">JRCLK/NC</text>
<text x="127.9" y="140.5" transform="rotate(-90 127.9 140.5)">VSS</text>
<text x="130.4" y="140.5" transform="rotate(-90 130.4 140.5)">VSSA</text>
<text x="222.6" y="141.8">Conn_01x06_Pin</text>
<text x="229.3" y="139.3">J3</text>
<text x="255.8" y="139.3">VCP_RX</text>
<text x="255.8" y="141.8">VCP_TX</text>
<text x="266.3" y="143" transform="rotate(-90 266.3 143)">GND</text>
<text x="268.8" y="143" transform="rotate(-90 268.8 143)">GNDDetect</text>
<text x="133.4" y="144.4">STM32F103RCT6</text>
<text x="246.4" y="148.2">Conn_ST_STDC14</text>
<text x="246.4" y="150.7">J2</text>
<text x="269.3" y="150.7">R9</text>
<text x="269.3" y="153.3">100R</text>
</g>
<g font-size="1.8" fill="#0f0f0f">
<text x="115.6" y="47.9">VBAT</text>
<text x="102.9" y="54.3">NRST</text>
<text x="213.4" y="54.3">USB_D+</text>
<text x="213.4" y="56.8">USB_D-</text>
<text x="261.6" y="56.8">USB_D+</text>
<text x="261.6" y="54.3">USB_D-</text>
<text x="100.3" y="64.4">HSE_IN</text>
<text x="100.3" y="67">HSE_OUT 6</text>
<text x="96.5" y="82.2">ORANGE_LED 11</text>
<text x="148.6" y="82.2">USB_D-</text>
<text x="148.6" y="87.3">SWDIO</text>
<text x="148.6" y="89.8">SWCLK</text>
<text x="148.6" y="84.7">USB_D+</text>
<text x="101.6" y="112.7">BUZZER 4</text>
<text x="245.1" y="115.2">NRST</text>
<text x="61" y="122.8">VBAT</text>
<text x="245.1" y="122.8">SWDIO</text>
<text x="245.1" y="120.3">SWCLK</text>
<text x="146" y="135.5">USART1_RX</text>
<text x="146" y="133">USART1_TX</text>
<text x="195.6" y="150.8">USART1_RX</text>
<text x="195.6" y="153.3">USART1_TX</text>
</g>
<g font-size="1.8" fill="#a90000">
<text x="121.7" y="51.5" transform="rotate(-90 121.7 51.5)">1</text>
<text x="124.2" y="52.1" transform="rotate(-90 124.2 52.1)">19</text>
<text x="126.7" y="52.1" transform="rotate(-90 126.7 52.1)">32</text>
<text x="129.3" y="52.1" transform="rotate(-90 129.3 52.1)">48</text>
<text x="131.8" y="52.1" transform="rotate(-90 131.8 52.1)">64</text>
<text x="134.4" y="52.1" transform="rotate(-90 134.4 52.1)">13</text>
<text x="66.6" y="59.1">3</text>
<text x="109.2" y="59.4">60</text>
<text x="109.8" y="54.4">7</text>
<text x="142.2" y="54.4">14</text>
<text x="142.2" y="56.9">15</text>
<text x="142.2" y="59.4">16</text>
<text x="66.6" y="64.2">1</text>
<text x="74.2" y="61.7">2</text>
<text x="109.8" y="64.5">5</text>
<text x="142.2" y="62">17</text>
<text x="142.2" y="64.5">20</text>
<text x="109.2" y="69.6">54</text>
<text x="142.2" y="67.1">21</text>
<text x="142.2" y="69.6">22</text>
<text x="39.1" y="76.3" transform="rotate(-90 39.1 76.3)">2</text>
<text x="109.8" y="74.7">8</text>
<text x="109.8" y="77.2">9</text>
<text x="142.2" y="72.1">23</text>
<text x="142.2" y="74.7">41</text>
<text x="142.2" y="77.2">42</text>
<text x="35.5" y="79.8">1</text>
<text x="41.8" y="79.8">3</text>
<text x="109.2" y="79.8">10</text>
<text x="142.2" y="79.8">43</text>
<text x="142.2" y="82.3">44</text>
<text x="39.1" y="85.2" transform="rotate(-90 39.1 85.2)">4</text>
<text x="109.2" y="84.8">24</text>
<text x="109.2" y="87.4">25</text>
<text x="109.2" y="89.9">37</text>
<text x="142.2" y="84.8">45</text>
<text x="142.2" y="87.4">46</text>
<text x="142.2" y="89.9">49</text>
<text x="109.2" y="92.5">38</text>
<text x="109.2" y="95">39</text>
<text x="142.2" y="92.5">50</text>
<text x="80.6" y="100.1">1</text>
<text x="109.2" y="97.5">40</text>
<text x="109.2" y="100.1">51</text>
<text x="142.2" y="97.5">26</text>
<text x="142.2" y="100.1">27</text>
<text x="80.6" y="105.2">2</text>
<text x="109.2" y="102.6">52</text>
<text x="109.2" y="105.2">53</text>
<text x="109.8" y="107.7">2</text>
<text x="142.2" y="102.6">28</text>
<text x="142.2" y="105.2">55</text>
<text x="142.2" y="107.7">56</text>
<text x="84.5" y="109.9" transform="rotate(-90 84.5 109.9)">2</text>
<text x="109.8" y="110.2">3</text>
<text x="142.2" y="110.2">57</text>
<text x="142.2" y="112.8">58</text>
<text x="265.2" y="112.5" transform="rotate(-90 265.2 112.5)">3</text>
<text x="84.5" y="117.5" transform="rotate(-90 84.5 117.5)">3</text>
<text x="86.6" y="115">1</text>
<text x="142.2" y="115.3">59</text>
<text x="142.2" y="117.9">61</text>
<text x="252.7" y="115.3">12</text>
<text x="38.7" y="122.9">1</text>
<text x="38.7" y="125.5">3</text>
<text x="51.4" y="122.9">5</text>
<text x="142.2" y="122.9">29</text>
<text x="142.2" y="125.5">30</text>
<text x="142.2" y="120.4">62</text>
<text x="253.3" y="122.9">4</text>
<text x="253.3" y="120.4">6</text>
<text x="253.3" y="125.5">8</text>
<text x="142.2" y="128">33</text>
<text x="142.2" y="130.6">34</text>
<text x="252.7" y="128">10</text>
<text x="45.5" y="132.8" transform="rotate(-90 45.5 132.8)">2</text>
<text x="142.2" y="133.1">35</text>
<text x="142.2" y="135.6">36</text>
<text x="253.3" y="133.1">9</text>
<text x="126.7" y="143.6" transform="rotate(-90 126.7 143.6)">18</text>
<text x="129.3" y="143.6" transform="rotate(-90 129.3 143.6)">12</text>
<text x="227.3" y="143.3">1</text>
<text x="252.7" y="138.2">13</text>
<text x="252.7" y="140.7">14</text>
<text x="227.3" y="145.8">2</text>
<text x="227.3" y="148.3">3</text>
<text x="265.2" y="145.5" transform="rotate(-90 265.2 145.5)">5</text>
<text x="267.7" y="146.1" transform="rotate(-90 267.7 146.1)">11</text>
<text x="227.3" y="150.9">4</text>
<text x="227.3" y="153.4">5</text>
<text x="227.3" y="156">6</text>
</g>
<g font-size="1.8" fill="#725600">
<text x="153.9" y="55.5">PWM13_TIM5_CH1</text>
<text x="153.9" y="58">PWM14_TIM5_CH2</text>
<text x="153.9" y="63.1">PWM16_TIM5_CH4</text>
<text x="153.9" y="65.6">Batt_VoltageDivision</text>
<text x="153.9" y="60.6">PWM15_TIM5_CH3</text>
<text x="153.9" y="70.7">PWM5_TIM3_CH1</text>
<text x="84.9" y="75.8">button1_in</text>
<text x="153.9" y="73.3">PWM6_TIM3_CH2</text>
<text x="80.9" y="80.9">LED button3_in</text>
<text x="84.9" y="78.3">button2_in</text>
<text x="153.9" y="93.6">PWM1_TIM2_CH1</text>
<text x="153.9" y="98.7">PWM7_TIM3_CH3</text>
<text x="153.9" y="101.2">PWM8_TIM3_CH4</text>
<text x="153.9" y="106.3">PWM2_TIM2_CH2</text>
<text x="153.9" y="113.9">PWM9_TIM4_CH1</text>
<text x="153.9" y="116.4">PWM10_TIM4_CH2</text>
<text x="153.9" y="119">PWM11_TIM4_CH3</text>
<text x="153.9" y="121.5">PWM12_TIM4_CH4</text>
<text x="153.9" y="124.1">PWM3_TIM2_CH3</text>
<text x="153.9" y="126.6">PWM4_TIM2_CH4</text>
</g>
<g font-size="1.4" fill="#a90000">
<text x="225" y="41.7">A4</text>
<text x="255.4" y="41.7">B4</text>
<text x="225" y="44.2">A9</text>
<text x="255.4" y="44.2">B9</text>
<text x="225" y="51.8">A5</text>
<text x="255.4" y="51.8">B8</text>
<text x="225" y="54.4">A6</text>
<text x="225" y="56.9">A7</text>
<text x="225" y="59.4">A8</text>
<text x="255.4" y="59.4">B5</text>
<text x="255.4" y="56.9">B6</text>
<text x="255.4" y="54.4">B7</text>
<text x="224.5" y="69.6">A12</text>
<text x="225" y="67.1">A1</text>
<text x="254.9" y="69.6">B12</text>
<text x="255.4" y="67.1">B1</text>
<text x="225" y="74.7">S1</text>
<text x="225" y="77.2">S2</text>
<text x="225" y="79.8">S3</text>
<text x="225" y="82.3">S4</text>
</g>
<g font-size="1.4" fill="#006464">
<text x="229.6" y="42.6">VBUS_A</text>
<text x="229.6" y="45.2">VBUS_A__1</text>
<text x="244.5" y="45.2">VBUS_B__1</text>
<text x="247" y="42.6">VBUS_B</text>
<text x="229.6" y="52.8">CC1</text>
<text x="248.7" y="52.8">SBU2</text>
<text x="229.6" y="55.3">D1+</text>
<text x="229.6" y="57.9">D1-</text>
<text x="249.5" y="57.9">D2+</text>
<text x="249.5" y="55.3">D2-</text>
<text x="229.6" y="60.4">SBU1</text>
<text x="249.7" y="60.4">CC2</text>
<text x="229.6" y="68">GND_A</text>
<text x="229.6" y="70.6">GND_A__1</text>
<text x="245.3" y="70.6">GND_B__1</text>
<text x="247.8" y="68">GND_B</text>
<text x="229.6" y="75.7">SHIELD</text>
<text x="229.6" y="78.2">SHIELD__1</text>
<text x="229.6" y="80.7">SHIELD__2</text>
<text x="229.6" y="83.3">SHIELD__3</text>
</g>
<g font-size=".8" fill="#0f0f0f">
<text x="76.2" y="59.5">SW_BOOT0</text>
<text x="88.9" y="59.5">BOOT0</text>
</g>
</svg>
